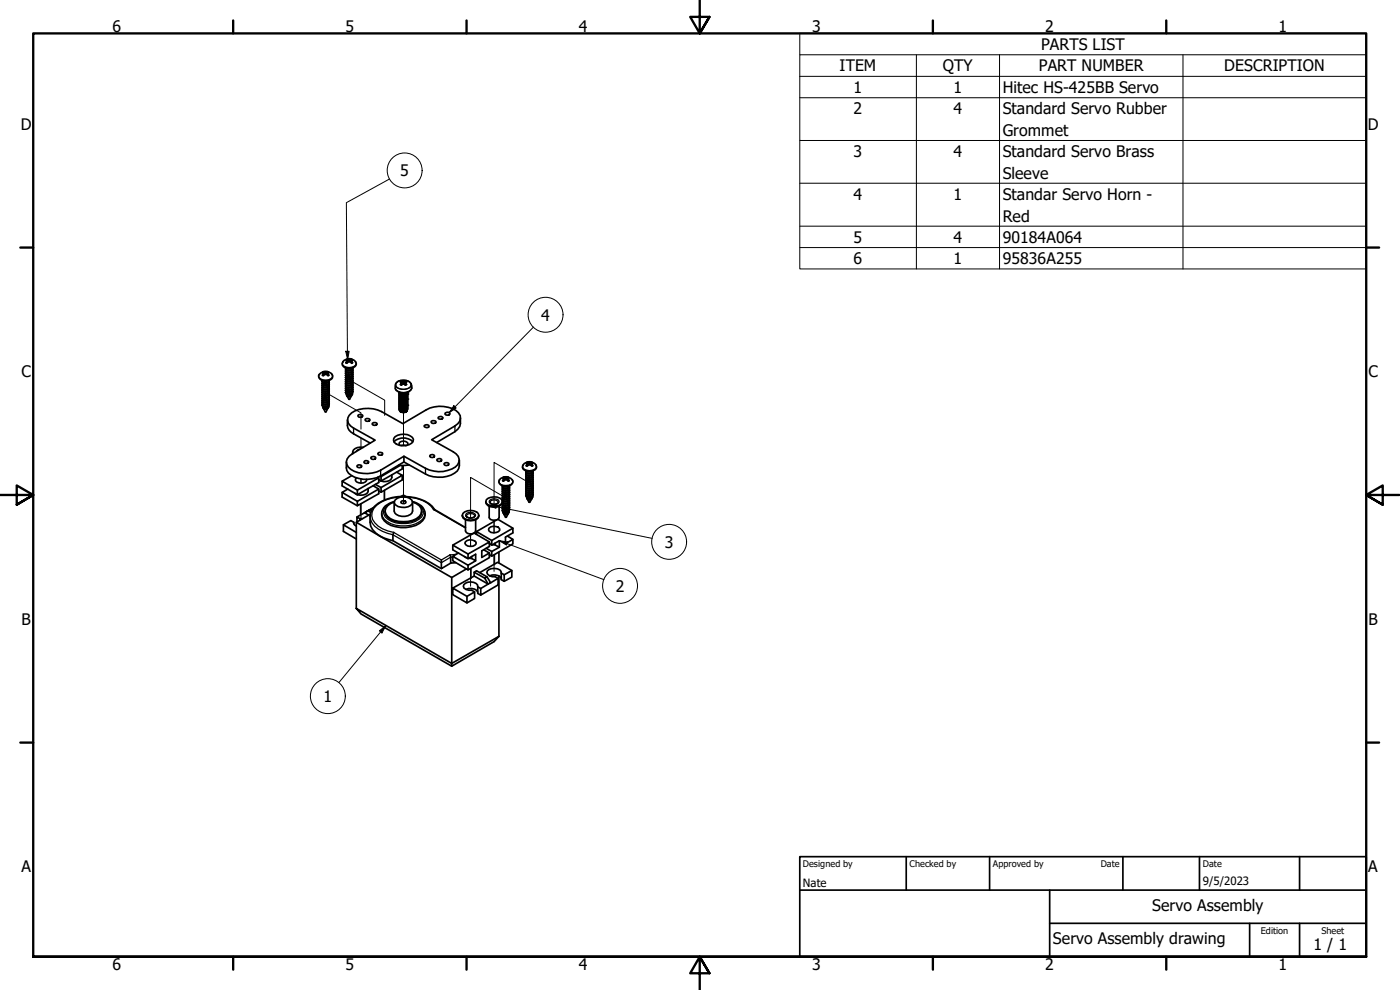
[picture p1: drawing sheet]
<svg xmlns="http://www.w3.org/2000/svg" width="420mm" height="297mm" viewBox="0 0 420 297" stroke-linecap="round" stroke-linejoin="round" font-family="sans-serif">
<!-- layer: Tweak Trail (ISO) -->
<g fill="none" stroke="#000" stroke-width=".3">
<path d="M98.2 118l10.1 5.9v4.9M105.3 114.3l10.1 5.8v4.5M108.3 131.4v3.2M121.1 123.7v10M121.1 139.7v11.4M108.1 151.2v3.2M108.3 143.7v1.3M108.3 151.2v4.7M115.3 147.2v2.9M115.4 147.1v2.9M148.3 156.1v3.8M150.7 148.8l-9.5-5.6v12.2"/>
<path d="M157.8 144.3l-9.5-5.6v12.6M141.2 160.2v3.7M141.2 170.5v5.4M141.4 170.4v3.2M148.3 166.5v4.9M148.5 166.4v3.1"/>
</g>
<!-- layer: Visible Narrow (ISO) -->
<g fill="none" stroke="#000" stroke-width=".38">
<path d="M95.8 112.3l-.2 .5a2.46 2.46 0 0 0 4.1 .5l.1-.5-.2-.5M102.9 108.6l-.2 .4a1.98 1.98 0 0 0 2.9 1.2l1.1-.7 .2-.5-.2-.4M118.6 116.4a2.49 2.49 0 0 0 3.4 1.3l.7-.3 .9-1M118.7 115.2a1.61 1.61 0 0 0 1.9 1.6 2.62 2.62 0 0 0 2.8-1.1v-.5M118.9 114.9a3.3 3.3 0 0 1 4.4 0l.1 .5a2.02 2.02 0 0 1-2.3 1.4 2.05 2.05 0 0 1-2.4-1.4zM120.1 114.6v.1M120.3 115.2l.1 .3M120.3 115.1l.1 .5M120.4 114.4v.4M120.5 114.9v.5M120.5 114.4v.5M120.6 114.5v.9"/>
<path d="M120.7 114.5l-.1 .9M121 114.5v.7M121.2 114.5v.7M121.4 114.5l.1 .9M121.5 114.5v.9M121.7 114.9l-.1 .5M121.7 114.4v.5M121.8 115.1l-.1 .5M121.8 115.2v.3M122 115.4h.1M122 114.6v.1M106.1 128.4v1.8"/>
<path d="M108.1 134.7l-.6 .2-.6 .6M121.8 120.1l.2 .2M136.5 127.8v1.7M157 139.5l-.2 .4a2.31 2.31 0 0 0 2.1 1.3 2.31 2.31 0 0 0 2.1-1.3l-.2-.4M111.1 154.9a5.2 5.2 0 0 0 3.7 4.5l3.1 1.1 14.6 8.3 2.8-1.6 .6-.1M114.2 141.1v1.7M114.6 154a3.8 3.8 0 0 0 2.7 3.1 9.6 9.6 0 0 0 9.5-1.3l.6-.9 .2-.9M118.3 150.5a4.3 4.3 0 0 0-3.2 2.9 3.3 3.3 0 0 0 2.4 3 8.8 8.8 0 0 0 9.1-1.3 2.29 2.29 0 0 0-.6-3.3l-.9-.7-1.3-.6M127.7 140.5v1.7M139.7 158.4l-9.6-5.5a10 10 0 0 0-8.7-3.8 11.4 11.4 0 0 0-9.2 3.4 3.7 3.7 0 0 0 1.3 5.3l1.3 .9 3.4 1.1 14.3 8.2 2.6-1.5 1.9-.2M140 154.8a1.5 1.5 0 0 1 2.5 0M140 154a2.02 2.02 0 0 1 2.7 .5 1.87 1.87 0 0 1-2.9 .4z"/>
<path d="M147.1 150.7a1.39 1.39 0 0 1 1.2-.7 1.39 1.39 0 0 1 1.2 .7M147.1 150a2.37 2.37 0 0 1 2.5 0l.2 .5a1.8 1.8 0 0 1-2.9 .3l-.1-.4zM149.9 143.9l-.2 .5a2.46 2.46 0 0 0 4.1 .5l.1-.5-.2-.5"/>
</g>
<!-- layer: Visible (ISO) -->
<g fill="none" stroke="#000" stroke-width=".51">
<path d="M95.8 112.3a1.53 1.53 0 0 0 .4 1.6 1.53 1.53 0 0 0 1.5 .4l.5-.1a1.34 1.34 0 0 0 1.6-1.1 1.34 1.34 0 0 0-1.2-1.5l-1.3-.1-.8 .3-.6 .5M96.6 118.3h.1M96.7 111.7l.3-.1h1.4l.3 .1-.3 .2 .3 .7-.3 .2-.7-.5-.7 .5-.3-.2 .4-.7zM96.8 114.2l-.2 .1a1.24 1.24 0 0 0 2.2-.2 1.18 1.18 0 0 1-1 .9 1.18 1.18 0 0 1-1.2-.6M96.9 114.2l1.1 .1M97 111.8v-.1a1.09 1.09 0 0 0 1.4 0l.1 .1M97 112.3v.3M97 111.6v.1M97.1 114.2l.4 .2 .7-.2M97.1 111.9l.1 .4-.4 .3M97.3 111.6v.3M97.7 111.6v.4"/>
<path d="M98.2 111.6v.3M98.3 119.9a.86 .86 0 0 1-1.2 .2M98.3 119.3l-.7 .3-.5-.2M98.3 118.7l-.7 .2-.5-.2M98.3 118l-.7 .3-.5-.2M98.3 117.4l-.7 .3-.5-.2M98.3 116.8l-.7 .2-.5-.2M98.3 116.1l-.7 .3-.5-.2M98.3 115.5l-.7 .2-.5-.1M98.3 114.8a.86 .86 0 0 1-1.2 .1M98.4 111.9l-.2 .4 .4 .3M98.4 111.6v.1"/>
<path d="M98.5 112.3l-.1 .3M98.7 114.4l.1 .4a1.33 1.33 0 0 1-2.2 .2l.2-.2M98.7 115.1l.1 .3a1.25 1.25 0 0 1-2.2 .3l.2-.3M98.7 115.7l.1 .4a1.25 1.25 0 0 1-2.2 .2l.2-.2M98.7 116.4l.1 .4a1.28 1.28 0 0 1-2.2 .2l.2-.3M98.7 117l.1 .4a1.28 1.28 0 0 1-2.2 .2l.2-.3M98.7 117.7l.1 .3a1.28 1.28 0 0 1-2.2 .2l.2-.2M98.7 118.3l.1 .4a1.28 1.28 0 0 1-2.2 .2l.2-.3M98.7 118.9l.1 .4a1.28 1.28 0 0 1-2.2 .2l.2-.3M98.7 119.6l.1 .3a1.33 1.33 0 0 1-2.2 .3l.2-.3M98.8 119.9a1.18 1.18 0 0 1-1 .9 1.18 1.18 0 0 1-1.2-.6M98.8 119.2a1.18 1.18 0 0 1-1 .9 1.18 1.18 0 0 1-1.2-.5"/>
<path d="M98.8 118.6a1.23 1.23 0 0 1-2.2 .3M98.8 118a1.22 1.22 0 0 1-1 .8 1.22 1.22 0 0 1-1.2-.5M98.8 117.3a1.18 1.18 0 0 1-1 .8 1.18 1.18 0 0 1-1.2-.5M98.8 116.6a1.18 1.18 0 0 1-1 .9 1.18 1.18 0 0 1-1.2-.5M98.8 116a1.18 1.18 0 0 1-1 .9 1.18 1.18 0 0 1-1.2-.6M98.8 115.4a1.2 1.2 0 0 1-1 .8 1.2 1.2 0 0 1-1.2-.5M98.8 114.7a1.18 1.18 0 0 1-1 .9 1.18 1.18 0 0 1-1.2-.6M98.8 115.4h.1M102.9 108.5a2.44 2.44 0 0 1 3.8 0M102.9 108.6a1.12 1.12 0 0 0 .9 1.7 2.4 2.4 0 0 0 3.1-1l-.2-.7M103.7 115.8v.1M103.8 108l.3-.2h1.4l.4 .2-.5 .2 .5 .6-.4 .2-.7-.5-.7 .5-.3-.2 .4-.6z"/>
<path d="M104 108.5l.1 .3M104.1 108a1.08 1.08 0 0 0 1.4 0M104.1 107.8v.2M104.1 110.5l.5 .2 .7-.2M104.2 108.2l.1 .4-.4 .3M104.4 107.8v.3M104.8 107.8v.5M105 110.5l-1.1-.1-.2 .2a1.29 1.29 0 0 0 2.2-.3 1.28 1.28 0 0 1-2.2 .4M105.2 107.8v.3M105.3 118.2l-.7 .2-.5-.2M105.3 117.5a.86 .86 0 0 1-1.2 .1M105.3 116.8l-.7 .3-.5-.2"/>
<path d="M105.3 116.2l-.7 .2-.5-.1M105.3 115.6l-.7 .2-.5-.2M105.3 114.9l-.7 .3-.5-.2M105.3 114.3l-.7 .2-.5-.2M105.3 113.7l-.7 .2-.5-.2M105.3 113l-.7 .3-.5-.2M105.3 112.3a.86 .86 0 0 1-1.2 .1M105.3 111.7l-.7 .2-.5-.2M105.3 111l-.7 .3-.5-.2M105.4 118.7l-.7 .3-.6-.3M105.4 108.2l-.1 .4 .4 .3M105.5 118.5l-.6 .5h-.5"/>
<path d="M105.5 118.7l-.6 1.1h-.2l-.6-1M105.5 107.8v.2M105.6 108.5l-.1 .3M105.8 110.7l.1 .3a1.34 1.34 0 0 1-2.2 .2l.2-.2M105.8 111.3l.1 .4a1.34 1.34 0 0 1-2.2 .2l.2-.3M105.8 112l.1 .3a1.31 1.31 0 0 1-2.2 .3l.2-.3M105.8 112.6l.1 .4a1.31 1.31 0 0 1-2.2 .2l.2-.2M105.8 113.3l.1 .3a1.31 1.31 0 0 1-2.2 .2l.2-.2M105.8 113.9l.1 .4a1.34 1.34 0 0 1-2.2 .2l.2-.3M105.8 114.5l.1 .4a1.34 1.34 0 0 1-2.2 .2l.2-.2M105.8 115.2l.1 .4a1.34 1.34 0 0 1-2.2 .1l.2-.2M105.8 115.8l.1 .4a1.34 1.34 0 0 1-2.2 .2l.2-.3"/>
<path d="M105.8 116.4l.1 .4a1.34 1.34 0 0 1-2.2 .2l.2-.2M105.8 117.1l.1 .4a1.31 1.31 0 0 1-2.2 .2l.2-.2M105.8 118.2a1.05 1.05 0 0 1-1.9 .2M105.8 117.8a.98 .98 0 0 1-.8 .9 .98 .98 0 0 1-1.1-.5M105.9 117.4a1.23 1.23 0 0 1-1 .9 1.23 1.23 0 0 1-1.2-.6M105.9 116.8a1.23 1.23 0 0 1-1 .8 1.23 1.23 0 0 1-1.2-.5M105.9 116.1a1.28 1.28 0 0 1-2.2 .3M105.9 115.5a1.28 1.28 0 0 1-2.2 .4M105.9 114.8a1.23 1.23 0 0 1-1 .9 1.23 1.23 0 0 1-1.2-.6M105.9 114.2a1.23 1.23 0 0 1-1 .8 1.23 1.23 0 0 1-1.2-.5M105.9 113.5a1.23 1.23 0 0 1-1 .9 1.23 1.23 0 0 1-1.2-.6M105.9 113a1.25 1.25 0 0 1-1 .8 1.25 1.25 0 0 1-1.2-.6"/>
<path d="M105.9 112.3a1.23 1.23 0 0 1-1 .8 1.23 1.23 0 0 1-1.2-.5M105.9 111.6a1.23 1.23 0 0 1-1 .9 1.23 1.23 0 0 1-1.2-.6M105.9 111a1.28 1.28 0 0 1-2.2 .3M105.9 112.9v.1M119.1 114.7a3.2 3.2 0 0 1 4.3 .5 1.94 1.94 0 0 1-.3 2.1 1.94 1.94 0 0 1-2 .6 2.39 2.39 0 0 1-2.5-1.5l.1-1.2zM120.1 117.8a1.73 1.73 0 0 0 1.7 0M120.1 114.6l.3-.2h1.3l.3 .2-.3 .3 .3 .5-.3 .2a.85 .85 0 0 0-1.3 0l-.3-.2 .4-.5zM120.2 117.8l1.3 .1M120.5 114.9l.1 .5M120.5 119.8h.9M120.5 119.4h.9M120.5 119h.9"/>
<path d="M120.5 118.7h.9M120.5 118.3h.9M120.5 118h.9M121.7 114.9l-.2 .5M122.3 119.4a1.37 1.37 0 0 1-1.2 .9 1.37 1.37 0 0 1-1.3-.7M122.3 119a1.37 1.37 0 0 1-1.2 .9 1.37 1.37 0 0 1-1.3-.7M122.3 118.6a1.37 1.37 0 0 1-1.2 .9 1.37 1.37 0 0 1-1.3-.7M122.3 118.3a1.39 1.39 0 0 1-1.2 .8 1.39 1.39 0 0 1-1.3-.7M122.3 117.9a1.42 1.42 0 0 1-2.5 .2M122.3 117.7a1.44 1.44 0 0 1-2.5 0 1.51 1.51 0 0 0 2.5 0 1.3 1.3 0 0 1-1.2 1 1.3 1.3 0 0 1-1.3-.8M122.3 118.1v.4a1.77 1.77 0 0 1-2.5 .1v-.3M122.3 118.5a1.38 1.38 0 0 1-1.1 1 1.38 1.38 0 0 1-1.4-.6v-.2"/>
<path d="M122.3 118.9a1.33 1.33 0 0 1-1.2 .9 1.33 1.33 0 0 1-1.3-.8M122.3 119.2a1.3 1.3 0 0 1-1.2 1 1.3 1.3 0 0 1-1.3-.8M122.3 119.6a1.4 1.4 0 0 1-1.1 .9 1.4 1.4 0 0 1-1.4-.6v-.2M122.3 119.9a1.41 1.41 0 0 1-1.1 1.1 1.41 1.41 0 0 1-1.4-.6v-.3M122.3 119.7a1.42 1.42 0 0 1-2.5 .2M98.3 121.9l-.7 .3-.5-.2M98.3 121.3l-.7 .2-.5-.2M98.3 120.6l-.7 .3-.5-.2M98.4 122.4l-.8 .4-.5-.3M98.4 122.4l-.7 1.2-.6-1M98.5 122.3l-.6 .5h-.6M98.7 122a1 1 0 0 1-.9 .6 1 1 0 0 1-.9-.4"/>
<path d="M98.7 120.3l.1 .3a1.25 1.25 0 0 1-2.2 .2l.2-.2M98.7 120.9l.1 .3a1.25 1.25 0 0 1-2.2 .3l.2-.3M98.7 121.5a1.1 1.1 0 0 1-.7 1 1.1 1.1 0 0 1-1.2-.3l.1-.3M98.8 121.2a1.2 1.2 0 0 1-1 .8 1.2 1.2 0 0 1-1.2-.5M98.8 120.5a1.18 1.18 0 0 1-1 .9 1.18 1.18 0 0 1-1.2-.6M98.8 121.1v.1M104.3 126a3.5 3.5 0 0 0 1.8 4.2l5 2.8M105.9 135.6v.5M107.2 139.7a.92 .92 0 0 1 1.4 .2 .93 .93 0 0 1-1.5 .1zM107.4 124.6a.97 .97 0 0 1 1.5 .2 .8 .8 0 0 1-.8 .4 .8 .8 0 0 1-.7-.6zM109 134.2a2.67 2.67 0 0 0-3.1 1.4l.1 .5M109.3 138.5a.86 .86 0 0 1 1.4 .2 .99 .99 0 0 1-1.5 .1z"/>
<path d="M109.6 125.8a.97 .97 0 0 1 1.5 .2 .8 .8 0 0 1-.9 .4 .8 .8 0 0 1-.6-.6zM111.3 137.2l.9-.2 .4 .1 .2 .4a.94 .94 0 0 1-1.5 0zM111.8 127a.97 .97 0 0 1 1.4 .2 1 1 0 0 1-1.5 .1zM113.4 136a.91 .91 0 0 1 1.5 .2 .94 .94 0 0 1-1.5 .1zM118.2 132.6a4 4 0 0 1 5.7 0M118.6 131a4.4 4.4 0 0 1 5.2 .2l.3 .6a2.08 2.08 0 0 1-2.2 1.9 3.4 3.4 0 0 1-3.8-1.5l.1-.6zM120 133.7l-.2-.4v-.4a1.54 1.54 0 0 1 2.6 .4l-.3 .4M120 123.2l.1 .2M120.1 139.6l-5.7 3.4-.3-.1M120.3 133.7h1.5M120.5 123.5h.9M120.5 123.1h.9"/>
<path d="M120.5 122.7h.9M120.5 122h.9M120.5 121.7h.9M120.5 121.3h.9M120.5 120.9h.9M120.5 120.6h.9M120.5 120.2h.9M120.7 139.7v1l-6.3 3.6-.7-.4M121.2 136.9l6.5 3.6a8.4 8.4 0 0 0 9.7-1.1 2.54 2.54 0 0 0-1.4-3.8l-6.5-3.7 7-4.1a2.55 2.55 0 0 0 1.7-2.2 2.55 2.55 0 0 0-1.4-2.4 9.2 9.2 0 0 0-8.9-.2l-7 4.1-6.4-3.6a8.6 8.6 0 0 0-9.7 1.1 2.49 2.49 0 0 0 1.3 3.8l6.5 3.7-7 4.2a2.5 2.5 0 0 0-1.6 2.1 2.5 2.5 0 0 0 1.3 2.4 9.4 9.4 0 0 0 8.9 .3l7-4.2v1.7M121.4 122.4h-.9M122.2 122.9a1.32 1.32 0 0 1-2.1 .5 1.55 1.55 0 0 0 2-.1M122.3 120.3a1.33 1.33 0 0 1-1.2 1 1.33 1.33 0 0 1-1.3-.8"/>
<path d="M122.3 120.7a1.31 1.31 0 0 1-1.2 1 1.31 1.31 0 0 1-1.3-.9M122.3 121a1.3 1.3 0 0 1-1.2 1 1.3 1.3 0 0 1-1.3-.8M122.3 121.4v.4a1.77 1.77 0 0 1-2.5 .1v-.3M122.3 121.8a1.38 1.38 0 0 1-1.1 1 1.38 1.38 0 0 1-1.4-.6v-.2M122.3 122.2a1.33 1.33 0 0 1-1.2 .9 1.33 1.33 0 0 1-1.3-.7M122.3 122.5a1.3 1.3 0 0 1-1.2 1 1.3 1.3 0 0 1-1.3-.8M122.3 122.7a1.37 1.37 0 0 1-1.2 .9 1.37 1.37 0 0 1-1.3-.7M122.3 122.3a1.37 1.37 0 0 1-1.2 .9 1.37 1.37 0 0 1-1.3-.7M122.3 121.9a1.37 1.37 0 0 1-1.2 .9 1.37 1.37 0 0 1-1.3-.7M122.3 121.6a1.42 1.42 0 0 1-2.5 .2M122.3 121.2a1.39 1.39 0 0 1-1.2 .9 1.39 1.39 0 0 1-1.3-.7M122.3 120.8a1.37 1.37 0 0 1-1.2 .9 1.37 1.37 0 0 1-1.3-.7"/>
<path d="M122.3 120.4a1.37 1.37 0 0 1-1.2 .9 1.37 1.37 0 0 1-1.3-.7M122.3 120.1a1.37 1.37 0 0 1-1.2 .8 1.37 1.37 0 0 1-1.3-.6M122.7 139.5l-3.1 .1M127.3 127.7a.91 .91 0 0 1 1.5 .2 .89 .89 0 0 1-1.5 .1zM129 136.6l.9-.2 .4 .2 .1 .3a.93 .93 0 0 1-1.4 .1zM129.4 126.4a.97 .97 0 0 1 1.5 .3 .94 .94 0 0 1-1.5 0zM131.1 137.8l.9-.2 .5 .2 .1 .3a.94 .94 0 0 1-1.5 .1zM131.5 125.2a.91 .91 0 0 1 1.5 .2 .81 .81 0 0 1-.8 .4 .81 .81 0 0 1-.7-.6zM133.3 139.1a.91 .91 0 0 1 1.4 .1 .89 .89 0 0 1-1.4 .2zM133.6 123.9l.9-.2 .6 .5a1 1 0 0 1-1.6 .1zM137.9 138a3.6 3.6 0 0 1-2.5 4.5 9.7 9.7 0 0 1-7.7-.3l-6.5-3.6-7 4.2a8.8 8.8 0 0 1-9.6-.8l-.5-.9-.2-2.4M138.2 125.4a3.6 3.6 0 0 1-1.7 4.1l-5.4 3.3"/>
<path d="M157.3 139.1a2.26 2.26 0 0 1 3.7 1.1 2.54 2.54 0 0 1-4.1 .4 1.18 1.18 0 0 1 .4-1.5zM157.9 138.9l1.7-.2 .4 .2-.5 .2 .5 .6-.4 .2-.7-.5-.7 .5-.3-.2 .4-.6zM158.1 139.4l.1 .3M158.2 138.9l.7 .2 .7-.2M158.2 138.7v.2M158.3 139.1l.1 .3-.4 .4M158.5 138.7l-.1 .4M158.9 138.7v.4M159.3 138.7v.4M159.5 139.1l-.1 .3 .4 .4M159.6 138.7v.2M159.6 139.4v.3"/>
<path d="M102.7 147.8v1.3l4.6 2.7M105.5 142.7l-2.8 1.7 4.6 2.7 6.4-3.7-.4-.2M106.2 157.1v-.4l-.9-.5-2.2 1.3M106.2 156.7l.2 .8 .5 .3M106.9 159.8l-3.8-2.3v1.9l3.8 2.3M106.9 156.7v25.8M107 143.4l-.3 .3a1.26 1.26 0 0 0 1.6 1.3 1.42 1.42 0 0 0 1.7-1.2M107.3 147.1v1.3M108 156.1v-.5l-.9-.5v1.5M108 155.6h.8M109.4 153.8l1.8-.9zM109.4 153.8l1.3 .7"/>
<path d="M109.4 153.8l-2.3 1.3M110.5 146.5a1.47 1.47 0 0 1-1.5 2 2.7 2.7 0 0 1-2.6-.6M110.5 153.3l.8 .5M111.1 154.3l-4.2 2.4 28.7 16.6 4.4-2.6M111.2 152.9l.4 .2M112 145.7l1.7 1-6.4 3.7-4.6-2.6 1.7-1.1M112.1 152.3l-2 1.1M113.7 146.7v1.4l-6.4 3.7v-1.4M113.7 143.4v1.4l-6.4 3.6-4.6-2.6v-1.4M113.7 147.3l.7 .4M114.4 143v1.3M115.6 153.3a2.58 2.58 0 0 0 1.6 2.6 8.2 8.2 0 0 0 8.7-.7l.5-.7 .2-1.2"/>
<path d="M117.6 142.5a1.54 1.54 0 0 1-1.5 1.9l-.9 .1-1.5-.5M118.2 159.8l-.3 .7v1.7l14.6 8.4M118.3 150.6a3 3 0 0 0-2.5 3.6 6.4 6.4 0 0 0 6.7 2.2 4.3 4.3 0 0 0 4.1-3.1 3.2 3.2 0 0 0-2.8-2.7M118.3 150.7v2.6a3.2 3.2 0 0 0 4.9 1.1l.6-1.1v-2.6M118.4 150.5a4.1 4.1 0 0 0-3.8 4 4.4 4.4 0 0 0 4.1 3.5 9 9 0 0 0 8.1-1.7 3.5 3.5 0 0 0-2.2-5.6l-.8-.2M118.7 149.9a3.8 3.8 0 0 1 4.9 .1l.2 .6a2.47 2.47 0 0 1-3.3 1.6 1.86 1.86 0 0 1-2.1-1.8zM119 141.7l1.7 .9-6.3 3.7-1.8-1M120.3 150.5a1 1 0 0 1 1.6 .1l-.2 .3-.4 .2-1-.2zM120.3 149l.8-.4 .7 .4M120.7 142.6v1.4l-6.3 3.7v-1.4M130.1 152.9h.3l9.3 5.4M130.5 153a9.8 9.8 0 0 0-7.6-3.9 12.3 12.3 0 0 0-11.2 3.7 5.8 5.8 0 0 0 3.5 8.6l2.7 .8"/>
<path d="M138.7 154.6v.2a2.44 2.44 0 0 0 3.5 1.3l1.3-.7 .2-.8M138.9 154a3.4 3.4 0 0 1 4.6 0l.2 .6a2.83 2.83 0 0 1-5 0zM139.7 155.9v3.4a1.72 1.72 0 0 0 3 0v-3.4M140 154.8a1.59 1.59 0 0 0 2.5 0M142.3 159.9l4.6 2.7M142.4 159.8l.6 .3M143 159.5l4.6 2.7M145.8 150.5a1.81 1.81 0 0 0 2.4 1.6 2.43 2.43 0 0 0 2.6-1.3M146.7 158.5a2.25 2.25 0 0 1 3.2 .1l.1 .5a2.03 2.03 0 0 1-3.4-.2zM146.8 151.9v3.3a1.72 1.72 0 0 0 3 0v-3.3M147.1 150.7a1.63 1.63 0 0 0 2.4 0M149 156l-6 3.5v.8"/>
<path d="M149.4 155.8l4.5 2.7M149.9 144a2.44 2.44 0 0 1 3.8 0M149.9 143.9a1.53 1.53 0 0 0 .4 1.6 1.53 1.53 0 0 0 1.5 .4 1.53 1.53 0 0 0 1.6-.4 1.53 1.53 0 0 0 .3-1.6M150.7 149.3h.1M150.7 150.5v.1M150.8 150.4a2.68 2.68 0 0 0-3.5-1.2l-1.3 .7-.2 .6a2.75 2.75 0 0 0 4 1.1l.6-.4 .3-.5M150.8 143.4l.3-.2h1.4l.3 .2-.3 .2 .3 .6-.3 .2a.77 .77 0 0 0-.7-.5 .77 .77 0 0 0-.7 .5l-.3-.2 .4-.6zM150.9 145.8l-.2 .2a1.21 1.21 0 0 0 1.2 .6 1.21 1.21 0 0 0 1-.9 1.18 1.18 0 0 1-1 .9 1.18 1.18 0 0 1-1.2-.6M151 145.8l1.1 .1M151.1 143.4a1.09 1.09 0 0 0 1.4 0h.1M151.1 143.9v.3M151.1 143.2v.2"/>
<path d="M151.2 145.9l.4 .2 .7-.2M151.2 143.6l.1 .3-.4 .4M151.4 143.2v.4M151.8 143.2v.4M152.2 143.2l.1 .4M152.3 153.5l-.6 .3-.5-.2M152.3 152.9l-.6 .2-.5-.1M152.3 152.3l-.6 .2-.5-.2M152.3 151.6l-.6 .3-.5-.2M152.3 151l-.6 .2-.5-.1M152.3 150.3a.78 .78 0 0 1-1.1 .1M152.3 149.7l-.6 .2-.5-.2"/>
<path d="M152.3 149l-.6 .3-.5-.2M152.3 148.4l-.6 .2-.5-.2M152.3 147.8l-.6 .2-.5-.2M152.3 147.1l-.6 .3-.5-.2M152.3 146.5l-.6 .2-.5-.2M152.5 154l-.8 .4-.5-.2M152.5 143.6l-.2 .3 .4 .4M152.5 154.1l-.7 1.1-.6-1M152.5 143.2v.2M152.6 153.9l-.3 .4-.9 .1M152.6 143.9l-.1 .3M152.8 153.6l-.4 .4a.9 .9 0 0 1-1.5-.2"/>
<path d="M152.8 153.2a1.04 1.04 0 0 1-.7 .9 1.04 1.04 0 0 1-1.2-.3l.1-.3M152.8 146.1l.1 .3a1.25 1.25 0 0 1-2.2 .3l.2-.3M152.8 146.7l.1 .4a1.28 1.28 0 0 1-2.2 .2l.2-.2M152.8 147.4l.1 .4a1.28 1.28 0 0 1-2.2 .1l.2-.2M152.8 148l.1 .4a1.28 1.28 0 0 1-2.2 .2l.2-.3M152.8 148.6l.1 .4a1.28 1.28 0 0 1-2.2 .2l.2-.2M152.8 149.3l.1 .4a1.28 1.28 0 0 1-2.2 .1l.2-.2M152.8 150l.1 .3a1.25 1.25 0 0 1-2.2 .2l.2-.2M152.8 150.6l.1 .3a1.25 1.25 0 0 1-2.2 .3l.2-.3M152.8 151.2l.1 .4a1.25 1.25 0 0 1-2.2 .2l.2-.2M152.8 151.9l.1 .4a1.28 1.28 0 0 1-2.2 .1l.2-.2M152.8 152.5l.1 .4a1.28 1.28 0 0 1-2.2 .2l.2-.3"/>
<path d="M152.9 152.8a1.18 1.18 0 0 1-1 .8 1.18 1.18 0 0 1-1.2-.5M152.9 152.1a1.18 1.18 0 0 1-1 .9 1.18 1.18 0 0 1-1.2-.6M152.9 151.5a1.18 1.18 0 0 1-1 .9 1.18 1.18 0 0 1-1.2-.6M152.9 150.9a1.18 1.18 0 0 1-1 .8 1.18 1.18 0 0 1-1.2-.5M152.9 150.2a1.22 1.22 0 0 1-1 .9 1.22 1.22 0 0 1-1.2-.5M152.9 149.6a1.18 1.18 0 0 1-1 .9 1.18 1.18 0 0 1-1.2-.6M152.9 149a1.22 1.22 0 0 1-1 .8 1.22 1.22 0 0 1-1.2-.5M152.9 148.3a1.23 1.23 0 0 1-2.2 .3M152.9 147.6a1.18 1.18 0 0 1-1 .9 1.18 1.18 0 0 1-1.2-.6M152.9 147a1.18 1.18 0 0 1-1 .9 1.18 1.18 0 0 1-1.2-.6M152.9 146.4a1.2 1.2 0 0 1-1 .8 1.2 1.2 0 0 1-1.2-.5M152.9 146.4h.1"/>
<path d="M157.8 142.2v.1M157.8 143.5v.1M157.8 148v.1M157.9 141.3l-.1 .2a1.29 1.29 0 0 0 2.2-.2 1.28 1.28 0 0 1-2.2 .4v-.2M158.1 141.3l1 .1M158.2 141.4l.5 .2 .6-.2M159.4 149l-.7 .3-.5-.2M159.4 148.4l-.7 .2-.5-.2M159.4 147.8l-.7 .2-.5-.2M159.4 147.1l-.7 .3-.5-.2M159.4 146.5l-.7 .2-.5-.2M159.4 145.8l-.7 .3-.5-.2"/>
<path d="M159.4 145.2l-.7 .3-.5-.2M159.4 144.5a.86 .86 0 0 1-1.2 .1M159.4 143.9l-.7 .2-.5-.2M159.4 143.2l-.7 .3-.5-.2M159.4 142.6l-.7 .3-.5-.2M159.4 142l-.7 .2-.5-.2M159.5 149.6l-.8 .4-.5-.3 .5 1h.3l.6-1.1M159.6 149.5l-.6 .5-.5-.1M159.9 141.6l.1 .4a1.28 1.28 0 0 1-2.2 .2l.2-.3M159.9 142.2l.1 .4a1.28 1.28 0 0 1-2.2 .2l.2-.3M159.9 142.9l.1 .3a1.28 1.28 0 0 1-2.2 .2l.2-.2M159.9 143.5l.1 .4a1.28 1.28 0 0 1-2.2 .2l.2-.3"/>
<path d="M159.9 144.2l.1 .3a1.25 1.25 0 0 1-2.2 .3l.2-.3M159.9 144.8l.1 .3a1.25 1.25 0 0 1-2.2 .3l.2-.3M159.9 145.5l.1 .3a1.25 1.25 0 0 1-2.2 .2l.2-.2M159.9 146.1l.1 .4a1.28 1.28 0 0 1-2.2 .2l.2-.3M159.9 146.7l.1 .4a1.28 1.28 0 0 1-2.2 .2l.2-.2M159.9 147.4l.1 .4a1.28 1.28 0 0 1-2.2 .1l.2-.2M159.9 148l.1 .4a1.28 1.28 0 0 1-2.2 .2l.2-.3M159.9 149.1a1.01 1.01 0 0 1-.9 .7 1.01 1.01 0 0 1-.9-.5M159.9 148.7a1.04 1.04 0 0 1-.7 .9 1.04 1.04 0 0 1-1.1-.3v-.3M160 148.3a1.28 1.28 0 0 1-2.2 .3M160 147.7a1.28 1.28 0 0 1-2.2 .4M160 147a1.23 1.23 0 0 1-1 .9 1.23 1.23 0 0 1-1.2-.6"/>
<path d="M160 146.4a1.23 1.23 0 0 1-1 .8 1.23 1.23 0 0 1-1.2-.5M160 145.7a1.23 1.23 0 0 1-1 .9 1.23 1.23 0 0 1-1.2-.6M160 145.1a1.23 1.23 0 0 1-1 .9 1.23 1.23 0 0 1-1.2-.6M160 144.4a1.23 1.23 0 0 1-1 .9 1.23 1.23 0 0 1-1.2-.5M160 143.8a1.23 1.23 0 0 1-1 .9 1.23 1.23 0 0 1-1.2-.6M160 143.2a1.28 1.28 0 0 1-2.2 .4M160 142.5a1.28 1.28 0 0 1-2.2 .4M160 141.8a1.26 1.26 0 0 1-1 1 1.26 1.26 0 0 1-1.2-.5M132.5 168v2.6l2.8-1.6M135.1 166.5l.2 2.5 1.5-.2M135.6 173.3v25.8l14.1-8.2M135.9 176.5l4.2 2.4v2l-4.2-2.5z"/>
<path d="M135.9 163.6l4.6 2.6M137.6 165.9l-1.7 1 4.6 2.7 2.2-1.3M139.4 167l.7 .4M139.7 162.5a2.25 2.25 0 0 1 3.2 .2v.5a2.08 2.08 0 0 1-3.4-.2zM139.8 176.8a2.88 2.88 0 0 1 3.6 .9M140.1 178.9l2.3-1.3v2l-2.3 1.3M140.5 169.6v1.4M141.5 167v.6l-.8-.1M142.1 160l-6.2 3.6v1.4l4.6 2.6 2.2-1.3v2l-1.2-.7M142.3 171.7l.7-.5 3.2 1.9M142.3 172.8l-6.4 3.7M143.4 176.1a1.71 1.71 0 0 0-2-1.5 1.93 1.93 0 0 0-2.3 1.3 2.08 2.08 0 0 0 2.4 1.2l.9 .5"/>
<path d="M143.4 176.1v1.9l.9 .5M143.4 176.1l.9 .5M145.2 165l1.7 .9-2.3 1.3v-1.9l2.3-1.4v-1.3l-6.4 3.6v1.4M145.5 173.5l.7-.4 1.1 1.8-.8 .3zM145.5 173.5l-3.2-1.8v1.1l4.2 2.4-2.2 1.4v1.9l5.2-3v-2l-2.2 1.4M146.9 165.9v1.4l-6.4 3.7-4.6-2.7v-1.4M146.9 163.1l.7 .5 2.3-1.4v2l-1.3-.7M146.9 163.2l.3 .1M146.9 172.8a2.89 2.89 0 0 1 3.5 .7M147.1 166.6l-.2 .1M147.6 165.5v1.4M148.6 162.9v.6l-.8-.1"/>
<path d="M149.7 165.7v3.2M149.7 172.8v18.1M149.9 164.2l-2.3 1.3-1.7-1M150.4 171.9a1.63 1.63 0 0 0-2-1.4 1.84 1.84 0 0 0-2.3 1.3 2.13 2.13 0 0 0 2.5 1.2l.9 .5M150.4 171.9l.9 .6v1.9l-.9-.5zM151.3 172.5l2.3-1.3v2l-2.3 1.2M152.3 160.8l1.6 1-2.2 1.3v-2l2.2-1.2v-1.4l-6.3 3.7v1.4M153.6 171.2l-4.2-2.5-5.4 3.1M153.9 161.8v1.4l-6.3 3.7-.7-.4M106.9 182.5l28.7 16.6v.8l-27.3-15.7zM149.7 190.9l-1.4 1.6-12.7 7.4"/>
</g>
<!-- layer: Visible Narrow (ISO) -->
<circle cx="120.1" cy="115.4" r=".19" fill="#000"/>
<!-- layer: Visible (ISO) -->
<g fill="#000">
<circle cx="119.8" cy="119.9" r=".25"/>
<circle cx="119.8" cy="118.1" r=".25"/>
<circle cx="122.3" cy="119.7" r=".25"/>
<circle cx="122.3" cy="118.3" r=".25"/>
<circle cx="122.3" cy="117.9" r=".25"/>
<circle cx="119.8" cy="121.8" r=".25"/>
<circle cx="119.8" cy="121.4" r=".25"/>
<circle cx="122.3" cy="121.6" r=".25"/>
</g>
<!-- layer: Symbol (ISO) -->
<g fill="none" stroke="#000" stroke-width=".3">
<path d="M240 16.4v-6.4h170v6.4M275 16.4v64.3M300 16.4v64.3M355 16.4v64.3M410 16.4h-170v6.5M410 16.4v64.3h-170v-57.8M240 22.9h170M240 29.3h170M116.9 53.7l-13 7.1 .4 47.1M240 42.1h170M240 55h170M240 67.9h170"/>
<path d="M240 74.3h170M160.1 98.2l-25.3 25.6M103.8 105.4h1l-.5 2.5zM136.2 121.7l.7 .7-2.1 1.4zM146.5 151.6h2.6l-.3 .9zM146.5 151.6l49.2 9.9M149.9 162.2l2.4 .4-.3 1zM149.9 162.2l31.3 11.7M113.9 189.3l1.9-1.6-1.2 2.2zM115.8 187.7l-14.1 17.1"/>
<circle cx="121.4" cy="51.1" r="5.2"/>
<circle cx="163.7" cy="94.4" r="5.2"/>
<circle cx="186.1" cy="175.8" r="5.2"/>
<circle cx="200.8" cy="162.6" r="5.2"/>
<circle cx="98.4" cy="208.9" r="5.2"/>
</g>
<!-- layer: Border (ISO) -->
<g fill="none" stroke="#000" stroke-width=".7">
<path d="M70 6.1v3.9M140 6.1v3.9M210 0v10l-2.9-4.9h5.8l-2.9 4.9 2.9-4.9M280 6.1v3.9M350 6.1v3.9M6.1 74.3h3.9M410 74.3h3.9M0 148.5h10l-5-2.8v5.7l5-2.9-5 2.9M420 148.5h-10l5-2.8v5.7l-5-2.9 5 2.9M6.1 222.8h3.9M410 222.8h3.9M10 287.1v-277.1h400v277.1h-400h400"/>
<path d="M70 287.1v3.8M140 287.1v3.8M212.9 292l-2.9-4.9 2.9 4.9h-5.8l2.9-4.9v9.9M280 287.1v3.8M350 287.1v3.8"/>
</g>
<!-- layer: Title (ISO) -->
<path d="M240 257h170v30.1h-170zM272 257v10.1M297 257v10.1M337 257v10.1M360 257v10.1M390 257v10.1M240 267.1h170M315 277h95M315 267.1v20M375 277v10.1M390 277v10.1" fill="none" stroke="#000" stroke-width=".51"/>
<!-- layer: Symbol (ISO) -->
<g fill="#000">
<path d="M103.8 105.4h1l-.5 2.5z" fill-rule="evenodd"/>
<path d="M136.2 121.7l.7 .7-2.1 1.4z" fill-rule="evenodd"/>
<path d="M146.5 151.6h2.6l-.3 .9z" fill-rule="evenodd"/>
<path d="M149.9 162.2l2.4 .4-.3 1z" fill-rule="evenodd"/>
<path d="M113.9 189.3l1.9-1.6-1.2 2.2z" fill-rule="evenodd"/>
</g>
<g font-size="4.8">
<text x="33.7" y="9.6">6</text>
<text x="103.7" y="9.6">5</text>
<text x="173.7" y="9.6">4</text>
<text x="243.7" y="9.6">3</text>
<text x="313.7" y="9.6">2</text>
<text x="383.7" y="9.6">1</text>
<text x="312.4" y="15">PARTS LIST</text>
<text x="252" y="21.4">ITEM</text>
<text x="283" y="21.4">QTY</text>
<text x="311.8" y="21.4">PART NUMBER</text>
<text x="367.4" y="21.4">DESCRIPTION</text>
<text x="256.2" y="27.9">1</text>
<text x="286.2" y="27.9">1</text>
<text x="300.9" y="27.9">Hitec HS-425BB Servo</text>
<text x="256.2" y="34.3">2</text>
<text x="286.2" y="34.3">4</text>
<text x="300.9" y="34.3">Standard Servo Rubber</text>
<text x="6.2" y="38.9">D</text>
<text x="300.9" y="40.8">Grommet</text>
<text x="410.5" y="38.9">D</text>
<text x="256.2" y="47.2">3</text>
<text x="286.2" y="47.1">4</text>
<text x="300.9" y="47.2">Standard Servo Brass</text>
<text x="120.1" y="52.9">5</text>
<text x="300.9" y="53.6">Sleeve</text>
<text x="256.2" y="60">4</text>
<text x="286.2" y="60">1</text>
<text x="300.9" y="60.1">Standar Servo Horn -</text>
<text x="300.9" y="66.5">Red</text>
<text x="256.2" y="72.8">5</text>
<text x="286.2" y="72.8">4</text>
<text x="300.9" y="72.8">90184A064</text>
<text x="256.2" y="79.2">6</text>
<text x="286.2" y="79.2">1</text>
<text x="300.9" y="79.3">95836A255</text>
<text x="162.4" y="96.2">4</text>
<text x="6.4" y="113.1">C</text>
<text x="410.7" y="113.1">C</text>
<text x="199.5" y="164.4">3</text>
<text x="184.8" y="177.5">2</text>
<text x="6.4" y="187.4">B</text>
<text x="410.7" y="187.4">B</text>
<text x="97.1" y="210.6">1</text>
<text x="6.4" y="261.7">A</text>
<text x="410.7" y="261.7">A</text>
<text x="345.8" y="273.4">Servo Assembly</text>
<text x="316" y="283.4">Servo Assembly drawing</text>
<text x="394.2" y="285">1 / 1</text>
<text x="33.7" y="290.9">6</text>
<text x="103.7" y="290.9">5</text>
<text x="173.7" y="290.9">4</text>
<text x="243.7" y="290.9">3</text>
<text x="313.7" y="290.9">2</text>
<text x="383.7" y="290.9">1</text>
</g>
<g font-size="3.4">
<text x="241" y="266">Nate</text>
<text x="361" y="265.5">9/5/2023</text>
</g>
<g font-size="2.7">
<text x="241" y="260.1">Designed by</text>
<text x="273" y="260.1">Checked by</text>
<text x="298" y="260.1">Approved by</text>
<text x="330.3" y="260">Date</text>
<text x="361" y="260">Date</text>
<text x="378.4" y="280.1">Edition</text>
<text x="396.6" y="280.1">Sheet</text>
</g>
</svg>
